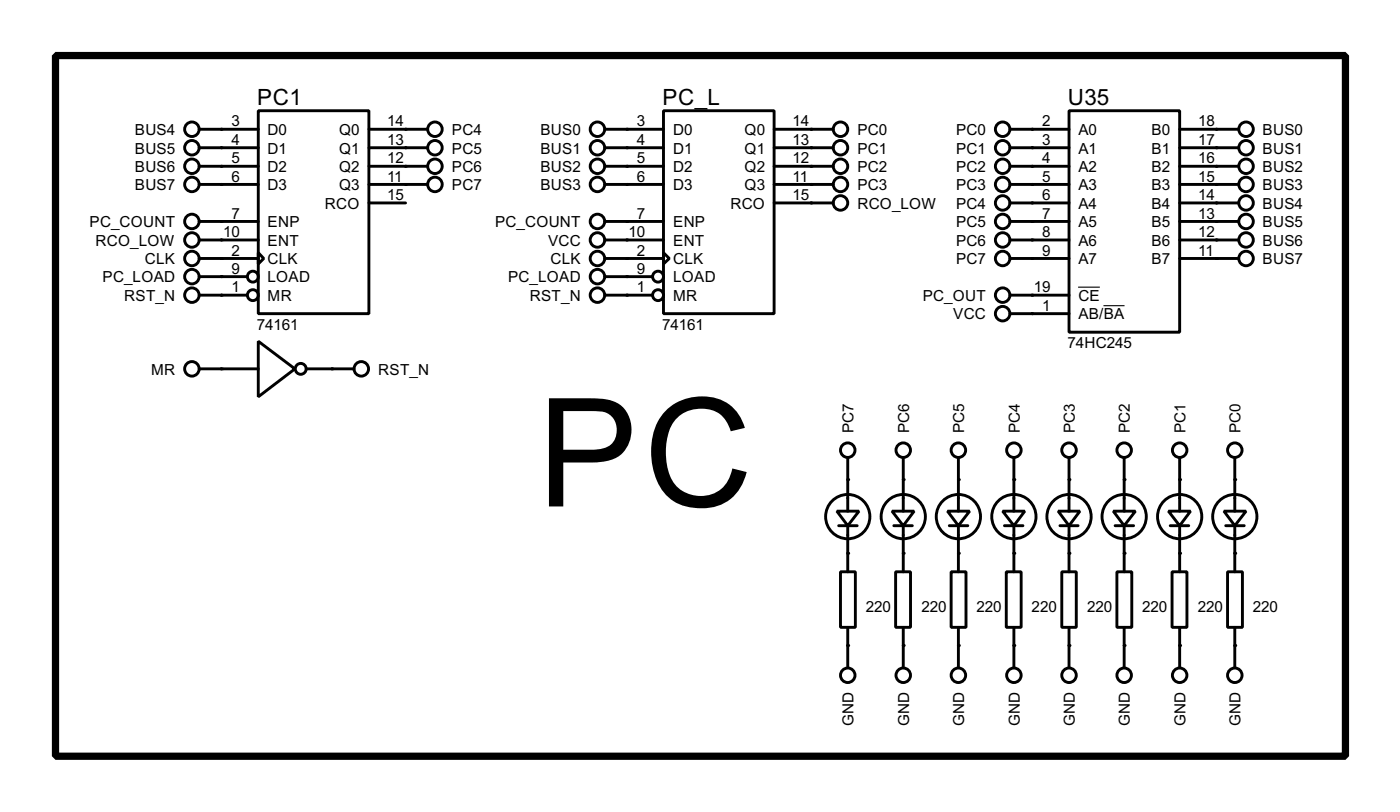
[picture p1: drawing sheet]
<svg xmlns="http://www.w3.org/2000/svg" width="193mm" height="112mm" viewBox="0 0 193 112" stroke-linecap="round" stroke-linejoin="round" font-family="sans-serif">
<g fill="#000">
<circle cx="30.5" cy="17.8" r=".2"/>
<circle cx="55.9" cy="17.8" r=".2"/>
<circle cx="86.4" cy="17.8" r=".2"/>
<circle cx="111.8" cy="17.8" r=".2"/>
<circle cx="142.3" cy="17.8" r=".2"/>
<circle cx="167.7" cy="17.8" r=".2"/>
<circle cx="30.5" cy="38.1" r=".2"/>
<circle cx="30.5" cy="25.4" r=".2"/>
<circle cx="30.5" cy="33.1" r=".2"/>
<circle cx="30.5" cy="35.6" r=".2"/>
<circle cx="30.5" cy="20.4" r=".2"/>
<circle cx="30.5" cy="22.9" r=".2"/>
<circle cx="30.5" cy="30.5" r=".2"/>
<circle cx="55.9" cy="20.4" r=".2"/>
<circle cx="55.9" cy="22.9" r=".2"/>
<circle cx="55.9" cy="25.4" r=".2"/>
<circle cx="86.4" cy="20.4" r=".2"/>
<circle cx="86.4" cy="25.4" r=".2"/>
<circle cx="86.4" cy="30.5" r=".2"/>
<circle cx="86.4" cy="33.1" r=".2"/>
<circle cx="86.4" cy="22.9" r=".2"/>
<circle cx="86.4" cy="38.1" r=".2"/>
<circle cx="86.4" cy="35.6" r=".2"/>
<circle cx="111.8" cy="20.4" r=".2"/>
<circle cx="111.8" cy="25.4" r=".2"/>
<circle cx="111.8" cy="22.9" r=".2"/>
<circle cx="111.8" cy="28" r=".2"/>
<circle cx="142.3" cy="33.1" r=".2"/>
<circle cx="142.3" cy="20.4" r=".2"/>
<circle cx="142.3" cy="25.4" r=".2"/>
<circle cx="142.3" cy="30.5" r=".2"/>
<circle cx="142.3" cy="35.6" r=".2"/>
<circle cx="142.3" cy="28" r=".2"/>
<circle cx="142.3" cy="22.9" r=".2"/>
<circle cx="167.7" cy="25.4" r=".2"/>
<circle cx="167.7" cy="28" r=".2"/>
<circle cx="167.7" cy="30.5" r=".2"/>
<circle cx="167.7" cy="20.4" r=".2"/>
<circle cx="167.7" cy="22.9" r=".2"/>
<circle cx="167.7" cy="33.1" r=".2"/>
<circle cx="167.7" cy="35.6" r=".2"/>
<circle cx="30.5" cy="50.8" r=".2"/>
<circle cx="30.5" cy="40.7" r=".2"/>
<circle cx="45.8" cy="50.8" r=".2"/>
<circle cx="86.4" cy="40.7" r=".2"/>
<circle cx="142.3" cy="40.7" r=".2"/>
<circle cx="142.3" cy="43.2" r=".2"/>
<circle cx="116.9" cy="76.2" r=".2"/>
<circle cx="116.9" cy="66.1" r=".2"/>
<circle cx="124.5" cy="66.1" r=".2"/>
<circle cx="124.5" cy="76.2" r=".2"/>
<circle cx="132.1" cy="76.2" r=".2"/>
<circle cx="132.1" cy="66.1" r=".2"/>
<circle cx="139.8" cy="76.2" r=".2"/>
<circle cx="139.8" cy="66.1" r=".2"/>
<circle cx="147.4" cy="66.1" r=".2"/>
<circle cx="147.4" cy="76.2" r=".2"/>
<circle cx="155" cy="76.2" r=".2"/>
<circle cx="155" cy="66.1" r=".2"/>
<circle cx="162.6" cy="76.2" r=".2"/>
<circle cx="162.6" cy="66.1" r=".2"/>
<circle cx="170.2" cy="66.1" r=".2"/>
<circle cx="170.2" cy="76.2" r=".2"/>
<circle cx="116.9" cy="88.9" r=".2"/>
<circle cx="124.5" cy="88.9" r=".2"/>
<circle cx="132.1" cy="88.9" r=".2"/>
<circle cx="139.8" cy="88.9" r=".2"/>
<circle cx="147.4" cy="88.9" r=".2"/>
<circle cx="155" cy="88.9" r=".2"/>
<circle cx="162.6" cy="88.9" r=".2"/>
<circle cx="170.2" cy="88.9" r=".2"/>
</g>
<g fill="none" stroke="#000" stroke-width=".4">
<path d="M27.5 17.8h8.1M35.6 15.3h15.3v27.9h-15.3zM50.9 17.8h8.1M83.4 17.8h8.1M91.5 15.3h15.2v27.9h-15.2zM106.7 17.8h8.2M139.2 17.8h8.2M147.4 15.3h15.2v30.5h-15.2zM162.6 17.8h8.1M27.5 35.6h8.1M27.5 20.4h8.1M27.5 22.9h8.1"/>
<path d="M27.5 25.4h8.1M27.5 30.5h8.1M27.5 38.1h6.6M27.5 33.1h8.1M35.6 34.8l.8 .8-.8 .8zM50.9 20.4h8.1M50.9 22.9h8.1M50.9 25.4h8.1M50.9 28h5M83.4 35.6h8.1M83.4 20.4h8.1M83.4 22.9h8.1"/>
<path d="M83.4 25.4h8.1M83.4 30.5h8.1M83.4 38.1h6.6M83.4 33.1h8.1M91.5 34.8l.8 .8-.8 .8zM106.7 20.4h8.2M106.7 22.9h8.2M106.7 25.4h8.2M106.7 28h8.2M139.2 35.6h8.2M139.2 20.4h8.2M139.2 22.9h8.2"/>
<path d="M139.2 25.4h8.2M139.2 30.5h8.2M139.2 33.1h8.2M139.2 28h8.2M162.6 35.6h8.1M162.6 20.4h8.1M162.6 22.9h8.1M162.6 25.4h8.1M162.6 30.5h8.1M162.6 33.1h8.1M162.6 28h8.1M27.5 50.8h8.1"/>
<path d="M27.5 40.7h6.6M35.6 47l5.1 3.8-5.1 3.9zM42.2 50.8h6.6M83.4 40.7h6.6M139.2 40.7h8.2M139.2 43.2h8.2M115.4 70.4h3l-1.5 2zM115.6 72.4h2.6M115.9 78.8h2v7.6h-2zM116.9 63v7.4M116.9 72.4v6.4M123 70.4h3l-1.5 2z"/>
<path d="M123.2 72.4h2.6M123.5 78.8h2v7.6h-2zM124.5 63v7.4M124.5 72.4v6.4M130.6 70.4h3.1l-1.6 2zM130.9 72.4h2.5M131.1 78.8h2.1v7.6h-2.1zM132.1 63v7.4M132.1 72.4v6.4M138.2 70.4h3.1l-1.5 2zM138.5 72.4h2.5M138.7 78.8h2.1v7.6h-2.1z"/>
<path d="M139.8 63v7.4M139.8 72.4v6.4M145.9 70.4h3l-1.5 2zM146.1 72.4h2.5M146.4 78.8h2v7.6h-2zM147.4 63v7.4M147.4 72.4v6.4M153.5 70.4h3l-1.5 2zM153.7 72.4h2.6M154 78.8h2v7.6h-2zM155 63v7.4M155 72.4v6.4"/>
<path d="M161.1 70.4h3l-1.5 2zM161.3 72.4h2.6M161.6 78.8h2v7.6h-2zM162.6 63v7.4M162.6 72.4v6.4M168.7 70.4h3.1l-1.6 2zM169 72.4h2.5M169.2 78.8h2.1v7.6h-2.1zM170.2 63v7.4M170.2 72.4v6.4M116.9 86.4v5.6M124.5 86.4v5.6"/>
<path d="M132.1 86.4v5.6M139.8 86.4v5.6M147.4 86.4v5.6M155 86.4v5.6M162.6 86.4v5.6M170.2 86.4v5.6"/>
<circle cx="26.4" cy="17.8" r="1"/>
<circle cx="59.9" cy="17.8" r="1"/>
<circle cx="82.3" cy="17.8" r="1"/>
<circle cx="115.8" cy="17.8" r="1"/>
<circle cx="138.2" cy="17.8" r="1"/>
<circle cx="171.7" cy="17.8" r="1"/>
<circle cx="26.4" cy="35.6" r="1"/>
<circle cx="26.4" cy="38.1" r="1"/>
<circle cx="26.4" cy="30.5" r="1"/>
<circle cx="26.4" cy="33.1" r="1"/>
<circle cx="26.4" cy="25.4" r="1"/>
<circle cx="26.4" cy="20.4" r="1"/>
<circle cx="26.4" cy="22.9" r="1"/>
<circle cx="34.8" cy="38.1" r=".75"/>
<circle cx="59.9" cy="25.4" r="1"/>
<circle cx="59.9" cy="22.9" r="1"/>
<circle cx="59.9" cy="20.4" r="1"/>
<circle cx="82.3" cy="30.5" r="1"/>
<circle cx="82.3" cy="33.1" r="1"/>
<circle cx="82.3" cy="38.1" r="1"/>
<circle cx="82.3" cy="35.6" r="1"/>
<circle cx="82.3" cy="25.4" r="1"/>
<circle cx="82.3" cy="22.9" r="1"/>
<circle cx="82.3" cy="20.4" r="1"/>
<circle cx="90.7" cy="38.1" r=".75"/>
<circle cx="115.8" cy="28" r="1"/>
<circle cx="115.8" cy="25.4" r="1"/>
<circle cx="115.8" cy="22.9" r="1"/>
<circle cx="115.8" cy="20.4" r="1"/>
<circle cx="138.2" cy="30.5" r="1"/>
<circle cx="138.2" cy="33.1" r="1"/>
<circle cx="138.2" cy="35.6" r="1"/>
<circle cx="138.2" cy="28" r="1"/>
<circle cx="138.2" cy="25.4" r="1"/>
<circle cx="138.2" cy="22.9" r="1"/>
<circle cx="138.2" cy="20.4" r="1"/>
<circle cx="171.7" cy="28" r="1"/>
<circle cx="171.7" cy="30.5" r="1"/>
<circle cx="171.7" cy="33.1" r="1"/>
<circle cx="171.7" cy="35.6" r="1"/>
<circle cx="171.7" cy="25.4" r="1"/>
<circle cx="171.7" cy="20.4" r="1"/>
<circle cx="171.7" cy="22.9" r="1"/>
<circle cx="26.4" cy="40.7" r="1"/>
<circle cx="26.4" cy="50.8" r="1"/>
<circle cx="34.8" cy="40.7" r=".75"/>
<circle cx="41.4" cy="50.8" r=".75"/>
<circle cx="49.8" cy="50.8" r="1"/>
<circle cx="82.3" cy="40.7" r="1"/>
<circle cx="90.7" cy="40.7" r=".75"/>
<circle cx="138.2" cy="40.7" r="1"/>
<circle cx="138.2" cy="43.2" r="1"/>
<circle cx="116.8" cy="71.2" r="3.1"/>
<circle cx="116.8" cy="62" r="1"/>
<circle cx="124.5" cy="71.2" r="3.1"/>
<circle cx="124.5" cy="62" r="1"/>
<circle cx="132.1" cy="71.2" r="3.1"/>
<circle cx="132.1" cy="62" r="1"/>
<circle cx="139.7" cy="71.2" r="3.1"/>
<circle cx="139.7" cy="62" r="1"/>
<circle cx="147.3" cy="71.2" r="3.1"/>
<circle cx="147.3" cy="62" r="1"/>
<circle cx="154.9" cy="71.2" r="3.1"/>
<circle cx="154.9" cy="62" r="1"/>
<circle cx="162.6" cy="71.2" r="3.1"/>
<circle cx="162.6" cy="62" r="1"/>
<circle cx="170.2" cy="71.2" r="3.1"/>
<circle cx="170.2" cy="62" r="1"/>
<circle cx="116.8" cy="93" r="1"/>
<circle cx="124.5" cy="93" r="1"/>
<circle cx="132.1" cy="93" r="1"/>
<circle cx="139.7" cy="93" r="1"/>
<circle cx="147.3" cy="93" r="1"/>
<circle cx="154.9" cy="93" r="1"/>
<circle cx="162.6" cy="93" r="1"/>
<circle cx="170.2" cy="93" r="1"/>
</g>
<path d="M148.6 39.6h3M152.1 42.1h2.9" fill="none" stroke="#000" stroke-width=".15"/>
<path d="M7.7 7.7h177.8v96.5h-177.8z" fill="none" stroke="#000" stroke-width="1"/>
<text font-size="23.3" x="74.1" y="69.8">PC</text>
<g font-size="3.5">
<text x="35.5" y="14.5">PC1</text>
<text x="91.3" y="14.5">PC_L</text>
<text x="147.2" y="14.5">U35</text>
</g>
<g font-size="2.4">
<text x="31.9" y="17.4">3</text>
<text x="53.4" y="17.4">14</text>
<text x="87.8" y="17.4">3</text>
<text x="109.3" y="17.4">14</text>
<text x="143.7" y="17.4">2</text>
<text x="165.2" y="17.4">18</text>
<text x="18.6" y="18.6">BUS4</text>
<text x="18.6" y="21.2">BUS5</text>
<text x="18.6" y="23.7">BUS6</text>
<text x="31.9" y="19.9">4</text>
<text x="31.9" y="22.5">5</text>
<text x="36.9" y="18.6">D0</text>
<text x="36.9" y="21.2">D1</text>
<text x="36.9" y="23.7">D2</text>
<text x="46.7" y="18.6">Q0</text>
<text x="46.7" y="21.2">Q1</text>
<text x="46.7" y="23.7">Q2</text>
<text x="53.4" y="19.9">13</text>
<text x="53.4" y="22.5">12</text>
<text x="62.3" y="18.6">PC4</text>
<text x="62.3" y="21.2">PC5</text>
<text x="62.3" y="23.7">PC6</text>
<text x="74.5" y="18.6">BUS0</text>
<text x="74.5" y="21.2">BUS1</text>
<text x="74.5" y="23.7">BUS2</text>
<text x="87.8" y="19.9">4</text>
<text x="87.8" y="22.5">5</text>
<text x="92.8" y="18.6">D0</text>
<text x="92.8" y="21.2">D1</text>
<text x="92.8" y="23.7">D2</text>
<text x="102.6" y="18.6">Q0</text>
<text x="102.6" y="21.2">Q1</text>
<text x="102.6" y="23.7">Q2</text>
<text x="109.3" y="19.9">13</text>
<text x="109.3" y="22.5">12</text>
<text x="118.2" y="18.6">PC0</text>
<text x="118.2" y="21.2">PC1</text>
<text x="118.2" y="23.7">PC2</text>
<text x="131.8" y="18.6">PC0</text>
<text x="131.8" y="21.2">PC1</text>
<text x="131.8" y="23.7">PC2</text>
<text x="143.7" y="19.9">3</text>
<text x="143.7" y="22.5">4</text>
<text x="148.6" y="18.6">A0</text>
<text x="148.6" y="21.2">A1</text>
<text x="148.6" y="23.7">A2</text>
<text x="158.7" y="18.6">B0</text>
<text x="158.7" y="21.2">B1</text>
<text x="158.7" y="23.7">B2</text>
<text x="165.2" y="19.9">17</text>
<text x="165.2" y="22.5">16</text>
<text x="174" y="18.6">BUS0</text>
<text x="174" y="21.2">BUS1</text>
<text x="174" y="23.7">BUS2</text>
<text x="18.6" y="26.2">BUS7</text>
<text x="31.9" y="25">6</text>
<text x="36.9" y="26.2">D3</text>
<text x="44.8" y="28.8">RCO</text>
<text x="46.7" y="26.2">Q3</text>
<text x="53.4" y="25">11</text>
<text x="53.4" y="27.5">15</text>
<text x="62.3" y="26.2">PC7</text>
<text x="74.5" y="26.2">BUS3</text>
<text x="87.8" y="25">6</text>
<text x="92.8" y="26.2">D3</text>
<text x="100.7" y="28.8">RCO</text>
<text x="102.6" y="26.2">Q3</text>
<text x="109.3" y="25">11</text>
<text x="109.3" y="27.5">15</text>
<text x="118.2" y="26.2">PC3</text>
<text x="118.2" y="28.8">RCO_LOW</text>
<text x="131.8" y="26.2">PC3</text>
<text x="131.8" y="28.8">PC4</text>
<text x="143.7" y="25">5</text>
<text x="143.7" y="27.5">6</text>
<text x="148.6" y="26.2">A3</text>
<text x="148.6" y="28.8">A4</text>
<text x="158.7" y="26.2">B3</text>
<text x="158.7" y="28.8">B4</text>
<text x="165.2" y="25">15</text>
<text x="165.2" y="27.5">14</text>
<text x="174" y="26.2">BUS3</text>
<text x="174" y="28.8">BUS4</text>
<text x="12.3" y="31.3">PC_COUNT</text>
<text x="13.2" y="33.9">RCO_LOW</text>
<text x="30.8" y="32.6">10</text>
<text x="31.9" y="30.1">7</text>
<text x="31.9" y="35.2">2</text>
<text x="36.9" y="31.3">ENP</text>
<text x="36.9" y="33.9">ENT</text>
<text x="68.2" y="31.3">PC_COUNT</text>
<text x="75.5" y="33.9">VCC</text>
<text x="86.7" y="32.6">10</text>
<text x="87.8" y="30.1">7</text>
<text x="87.8" y="35.2">2</text>
<text x="92.8" y="31.3">ENP</text>
<text x="92.8" y="33.9">ENT</text>
<text x="131.8" y="31.3">PC5</text>
<text x="131.8" y="33.9">PC6</text>
<text x="143.7" y="30.1">7</text>
<text x="143.7" y="32.6">8</text>
<text x="143.7" y="35.2">9</text>
<text x="148.6" y="31.3">A5</text>
<text x="148.6" y="33.9">A6</text>
<text x="158.7" y="31.3">B5</text>
<text x="158.7" y="33.9">B6</text>
<text x="165.2" y="30.1">13</text>
<text x="165.2" y="32.6">12</text>
<text x="165.2" y="35.2">11</text>
<text x="174" y="31.3">BUS5</text>
<text x="174" y="33.9">BUS6</text>
<text x="14.1" y="38.9">PC_LOAD</text>
<text x="17.1" y="41.5">RST_N</text>
<text x="20" y="36.4">CLK</text>
<text x="31.9" y="37.7">9</text>
<text x="31.9" y="40.2">1</text>
<text x="36.9" y="36.4">CLK</text>
<text x="36.9" y="38.9">LOAD</text>
<text x="36.9" y="41.5">MR</text>
<text x="70" y="38.9">PC_LOAD</text>
<text x="73" y="41.5">RST_N</text>
<text x="75.9" y="36.4">CLK</text>
<text x="87.8" y="37.7">9</text>
<text x="87.8" y="40.2">1</text>
<text x="92.8" y="36.4">CLK</text>
<text x="92.8" y="38.9">LOAD</text>
<text x="92.8" y="41.5">MR</text>
<text x="127.2" y="41.5">PC_OUT</text>
<text x="131.8" y="36.4">PC7</text>
<text x="142.5" y="40.2">19</text>
<text x="148.6" y="36.4">A7</text>
<text x="148.6" y="41.5">CE</text>
<text x="158.7" y="36.4">B7</text>
<text x="174" y="36.4">BUS7</text>
<text x="35.4" y="45.4">74161</text>
<text x="91.3" y="45.4">74161</text>
<text x="131.4" y="44">VCC</text>
<text x="143.7" y="42.8">1</text>
<text x="147.2" y="48">74HC245</text>
<text x="148.6" y="44">AB/BA</text>
<text x="20.8" y="51.6">MR</text>
<text x="52.1" y="51.6">RST_N</text>
<text x="117.7" y="59.7" transform="rotate(-90 117.7 59.7)">PC7</text>
<text x="125.3" y="59.7" transform="rotate(-90 125.3 59.7)">PC6</text>
<text x="132.9" y="59.7" transform="rotate(-90 132.9 59.7)">PC5</text>
<text x="140.6" y="59.7" transform="rotate(-90 140.6 59.7)">PC4</text>
<text x="148.2" y="59.7" transform="rotate(-90 148.2 59.7)">PC3</text>
<text x="155.8" y="59.7" transform="rotate(-90 155.8 59.7)">PC2</text>
<text x="163.4" y="59.7" transform="rotate(-90 163.4 59.7)">PC1</text>
<text x="171" y="59.7" transform="rotate(-90 171 59.7)">PC0</text>
<text x="119.4" y="84.4">220</text>
<text x="127" y="84.4">220</text>
<text x="134.6" y="84.4">220</text>
<text x="142.2" y="84.4">220</text>
<text x="149.9" y="84.4">220</text>
<text x="157.5" y="84.4">220</text>
<text x="165.1" y="84.4">220</text>
<text x="172.7" y="84.4">220</text>
<text x="117.7" y="100" transform="rotate(-90 117.7 100)">GND</text>
<text x="125.3" y="100" transform="rotate(-90 125.3 100)">GND</text>
<text x="132.9" y="100" transform="rotate(-90 132.9 100)">GND</text>
<text x="140.6" y="100" transform="rotate(-90 140.6 100)">GND</text>
<text x="148.2" y="100" transform="rotate(-90 148.2 100)">GND</text>
<text x="155.8" y="100" transform="rotate(-90 155.8 100)">GND</text>
<text x="163.4" y="100" transform="rotate(-90 163.4 100)">GND</text>
<text x="171" y="100" transform="rotate(-90 171 100)">GND</text>
</g>
</svg>
